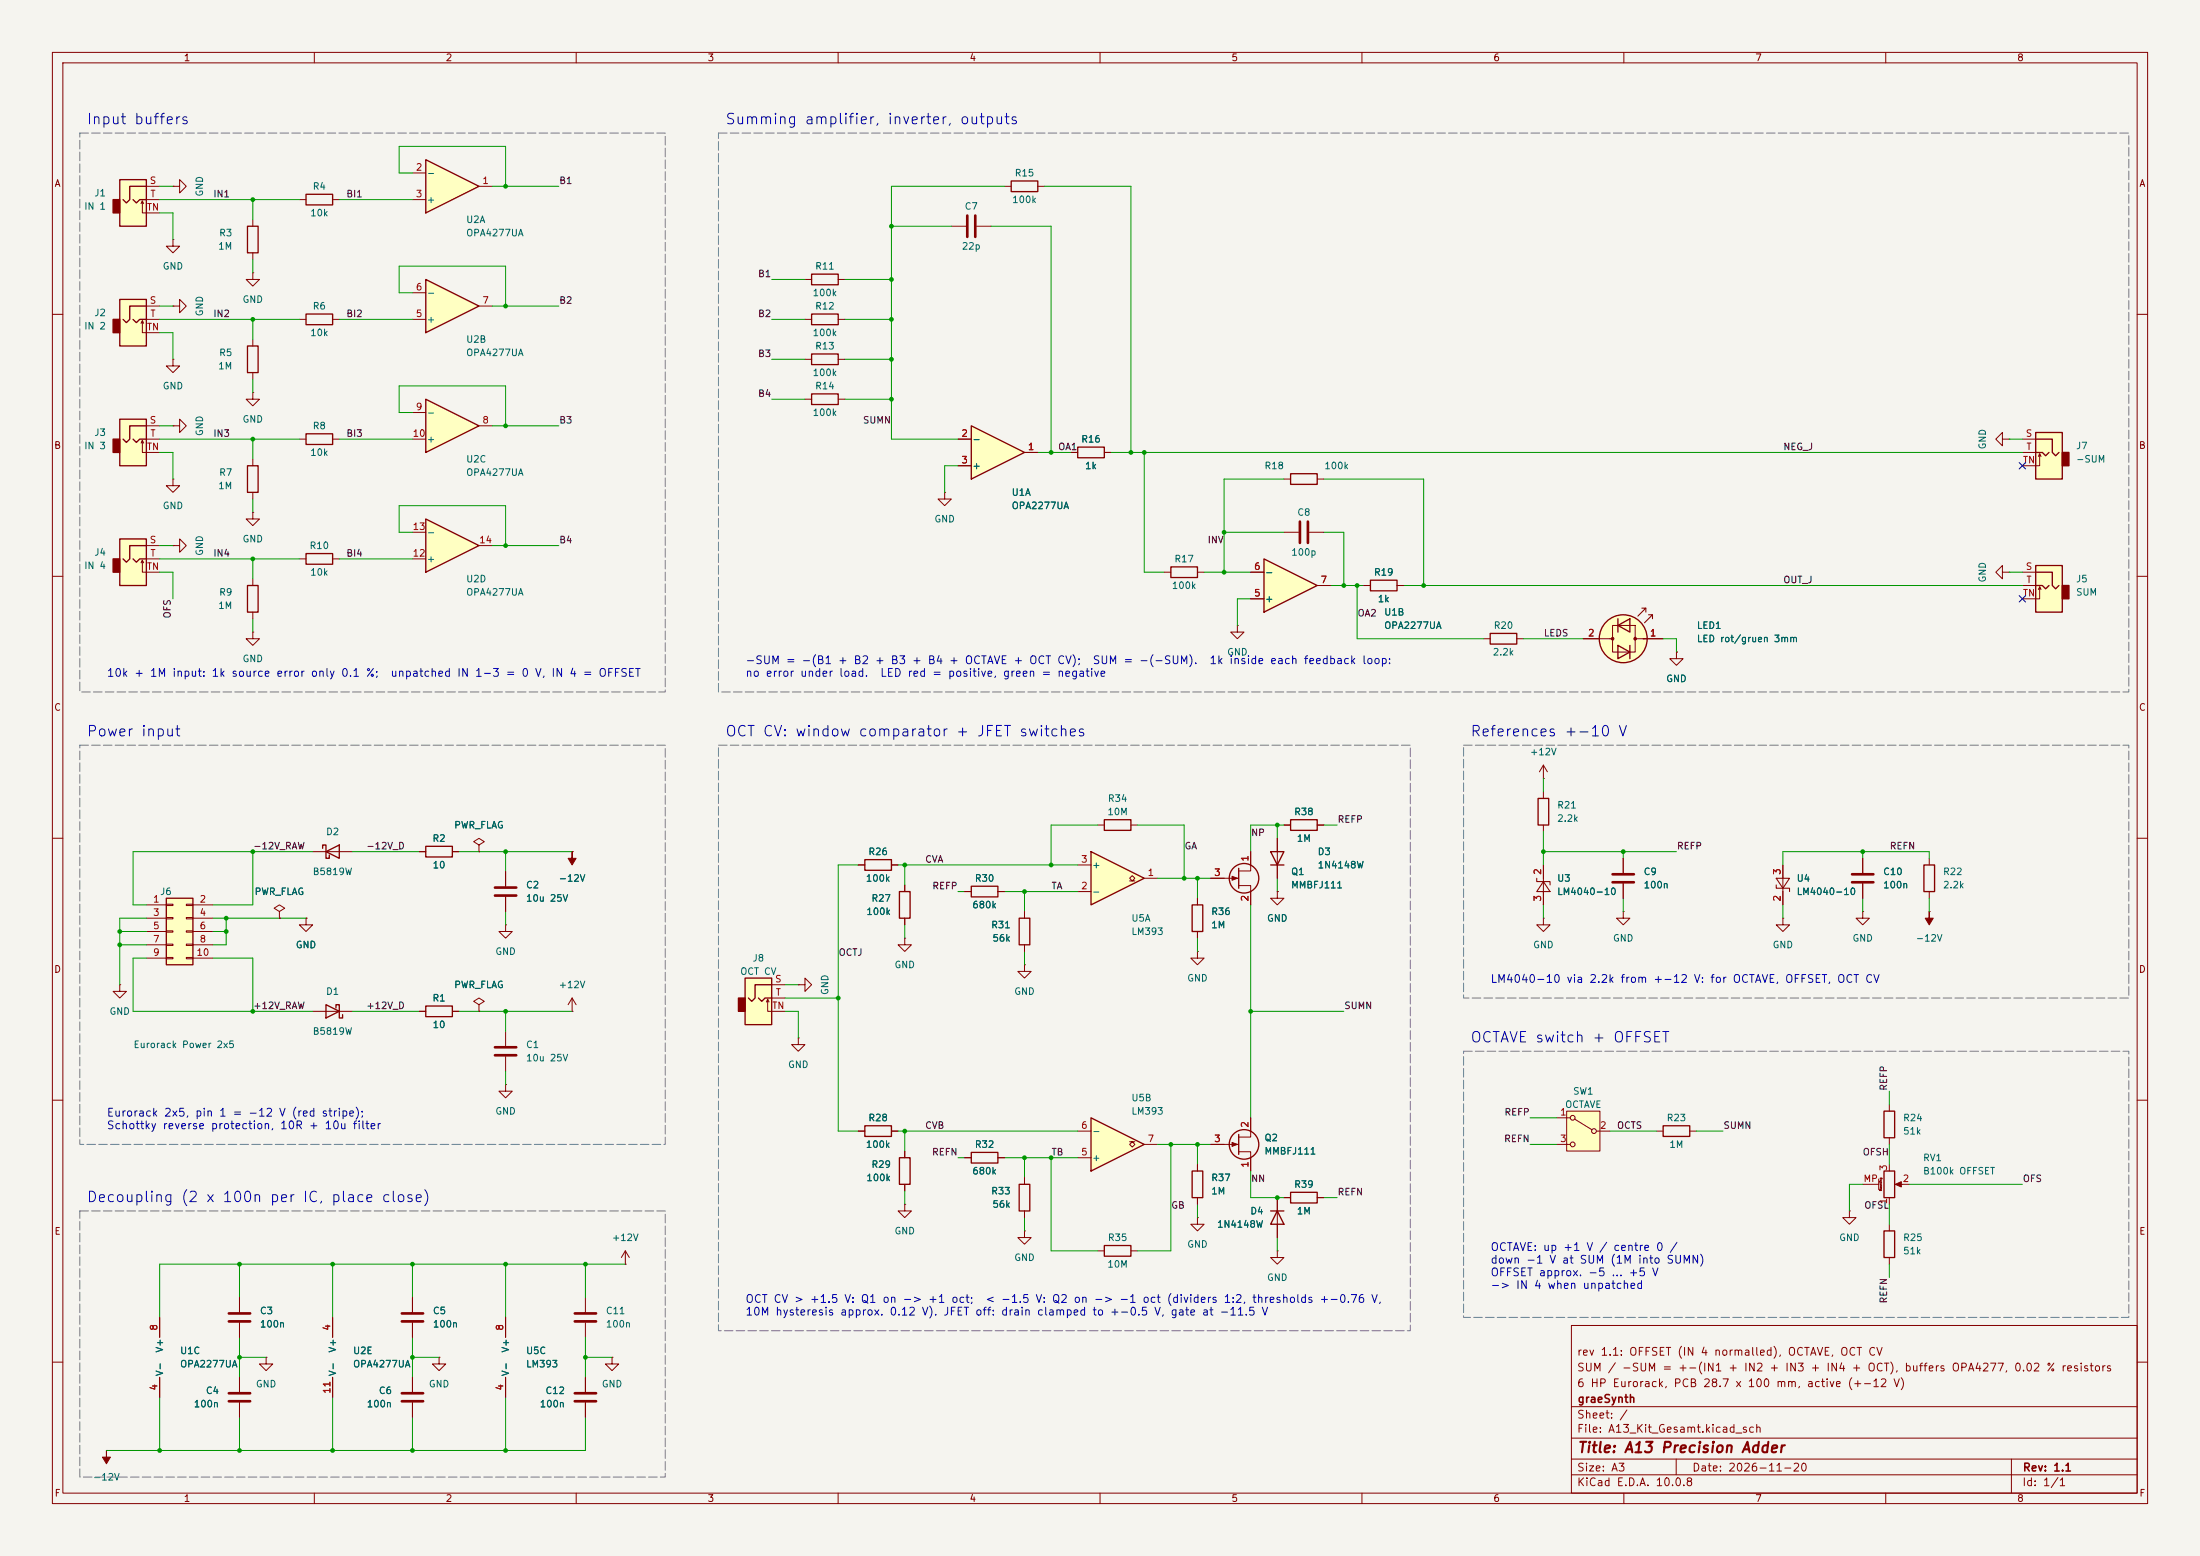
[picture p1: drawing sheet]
<svg xmlns="http://www.w3.org/2000/svg" width="420mm" height="297mm" viewBox="0 0 420 297" stroke-linecap="round" stroke-linejoin="round" font-family="sans-serif">
<path d="M0 0h420v297h-420z" fill="#f5f4ef" stroke="#f5f4ef" stroke-width=".19"/>
<g fill="none" stroke="#840000" stroke-width=".19">
<path d="M10 10h400v277h-400zM12 12h396v273h-396zM60 10v2M110 10v2M160 10v2M210 10v2M260 10v2M310 10v2M360 10v2M10 60h2M408 60h2M10 110h2"/>
<path d="M236.2 119.4v1.3h1.3l-1.3 1.2-1.3-1.2h1.3M236.2 119.4h.1M408 110h2M10 160h2M408 160h2M294.6 165.1v7.6M96.5 196.9v2.7M10 210h2M96.5 201.7v2.8M408 210h2M50.8 259.1v1.2h1.3l-1.3 1.3-1.3-1.3h1.3M50.8 259.1h.1"/>
<path d="M300 253h108v32h-108zM10 260h2M45.7 262.9v2.8M45.7 267.7v2.8M300 278.5h108M300 274.5h108M300 268.5h108M320 278.5v3M384 278.5v6.5M408 260h2M60 285v2M110 285v2"/>
<path d="M160 285v2M210 285v2M260 285v2M300 281.5h108M310 285v2M360 285v2"/>
</g>
<path d="M293.4 167.6v.7h2.5v.6M294.6 168.3l1.3 1.9h-2.5z" fill="none" stroke="#840000" stroke-width=".2"/>
<path d="M94.5 199.9h4.1M94.5 201.4h4.1M43.7 265.9h4.1M43.7 267.5h4.1" fill="none" stroke="#840000" stroke-width=".51"/>
<path d="M31.7 171.5h5.1v12.7h-5.1z" fill="#ffffc2"/>
<path d="M31.7 171.5h5.1v12.7h-5.1z" fill="none" stroke="#840000" stroke-width=".25"/>
<g fill="none" stroke="#840000" stroke-width=".19">
<path d="M27.9 172.7h3.8M27.9 175.3h3.8M27.9 177.8h3.8M31.7 172.6h1.3v.2h-1.3zM31.7 175.1h1.3v.3h-1.3zM31.7 177.7h1.3v.2h-1.3zM35.6 172.6h1.2v.2h-1.2zM35.6 175.1h1.2v.3h-1.2zM35.6 177.7h1.2v.2h-1.2zM36.8 172.7h3.8M36.8 175.3h3.8M36.8 177.8h3.8"/>
<path d="M27.9 180.3h3.8M27.9 182.9h3.8M31.7 180.2h1.3v.3h-1.3zM31.7 182.8h1.3v.2h-1.3zM35.6 180.2h1.2v.3h-1.2zM35.6 182.8h1.2v.2h-1.2zM36.8 180.3h3.8M36.8 182.9h3.8M109.2 193h.1M109.2 190.5l-.7 1.3M109.2 190.5l.8 1.3M109.2 190.5v2.5"/>
</g>
<path d="M241.3 106.7l10.2 5.1-10.2 5z" fill="#ffffc2"/>
<g fill="none" stroke="#840000" stroke-width=".25">
<path d="M205.7 85.3h5.1v2.1h-5.1zM246.4 90.4h5.1v2.1h-5.1zM223.5 108.2h5.1v2h-5.1zM241.3 106.7l10.2 5.1-10.2 5zM261.6 110.7h5.1v2.1h-5.1zM227.6 172.7h2v5.1h-2zM236.5 165.7v3.8M242.6 162.6h2.5l-1.3 2.5zM242.6 165.1h2.5M62.2 191.8l2.6 1.2-2.6 1.3zM64.1 192.4v-.6h.7v2.5h.6v-.6M81.3 192h5.1v2.1h-5.1z"/>
<path d="M236.5 216.5v3.8M227.6 223.5h2v5.1h-2z"/>
<circle cx="237.5" cy="167.6" r="2.82"/>
<circle cx="237.5" cy="218.4" r="2.82"/>
</g>
<g fill="none" stroke="#840000" stroke-width=".19">
<path d="M33 68.6v1.3h1.3l-1.3 1.2-1.3-1.2h1.3M33 68.6h.1M180.3 94v1.3h1.3l-1.3 1.2-1.2-1.2h1.2M180.3 94h.1M204.5 86.4h1.2M210.8 86.4h1.3M245.1 91.4h1.3M251.5 91.4h1.2M222.2 109.2h1.3M228.6 109.2h1.3M238.8 114.3h2.5M238.8 109.2h2.5"/>
<path d="M245.1 101.6h2.8M249.9 101.6h2.8M251.5 111.8h2.5M260.3 111.8h1.3M266.7 111.8h1.3M228.6 171.5v1.2M228.6 177.8v1.3M231.1 167.6h5.4M236.5 169h2.3v3.7M238.8 162.6v3.6h-2.3M243.8 170.2v1.3h1.3l-1.3 1.2-1.2-1.2h1.2M243.8 170.2h.1"/>
<path d="M243.8 160v7.6M22.9 188v1.2h1.2l-1.2 1.3-1.3-1.3h1.3M22.9 188h.1M59.7 193h7.6M80 193h1.3M86.4 193h1.2M91.4 191.8l1.1-.7-1.1-.6-1 .6 1 .7v1.2M91.4 193h.1M228.6 181.6v1.3h1.3l-1.3 1.3-1.3-1.3h1.3M228.6 181.6h.1M96.5 207v1.3h1.3l-1.3 1.3-1.3-1.3h1.3M96.5 207h.1"/>
<path d="M231.1 218.4h5.4M236.5 219.8h2.3v3.7M238.8 213.4v3.6h-2.3M228.6 232.4v1.3h1.3l-1.3 1.2-1.3-1.2h1.3M228.6 232.4h.1M228.6 222.2v1.3M228.6 228.6v1.3"/>
</g>
<path d="M248.2 99.6v4M249.7 99.6v4" fill="none" stroke="#840000" stroke-width=".51"/>
<g fill="#840000" stroke="#840000" stroke-width=".19">
<path d="M235.2 218.1l1 .3-1 .4z"/>
<path d="M235.2 167.3l1 .3-1 .4z"/>
</g>
<path d="M208.3 213.4l10.1 5-10.1 5.1z" fill="#ffffc2"/>
<path d="M208.3 213.4l10.1 5-10.1 5.1z" fill="none" stroke="#840000" stroke-width=".25"/>
<path d="M205.7 215.9h2.6M215.6 217.9h.6l-.6 .5 .6 .5 .5-.5-.5-.5h.5M218.4 218.4h2.6M205.7 221h2.6" fill="none" stroke="#840000" stroke-width=".19"/>
<path d="M208.3 162.6l10.1 5-10.1 5.1z" fill="#ffffc2"/>
<path d="M246.4 156.5h5.1v2h-5.1zM208.3 162.6l10.1 5-10.1 5.1zM246.4 227.6h5.1v2h-5.1z" fill="none" stroke="#840000" stroke-width=".25"/>
<path d="M245.1 157.5h1.3M251.5 157.5h1.2M205.7 170.2h2.6M205.7 165.1h2.6M215.6 168.1h.6l-.6-.5 .6-.5 .5 .5-.5 .5h.5M218.4 167.6h2.6M245.1 228.6h1.3M251.5 228.6h1.2" fill="none" stroke="#840000" stroke-width=".19"/>
<path d="M81.3 76.2l10.1 5.1-10.1 5.1z" fill="#ffffc2"/>
<path d="M47.2 66h2.1v5.1h-2.1zM81.3 76.2l10.1 5.1-10.1 5.1zM210.8 156.5h5.1v2h-5.1z" fill="none" stroke="#840000" stroke-width=".25"/>
<path d="M48.3 64.8v1.2M48.3 71.1v1.3M78.7 78.7h2.6M78.7 83.8h2.6M91.4 81.3h2.6M209.5 157.5h1.3M215.9 157.5h1.3M152.4 198.1v1.3h1.3l-1.3 1.3-1.3-1.3h1.3M152.4 198.1h.1" fill="none" stroke="#840000" stroke-width=".19"/>
<path d="M142.2 186.7h5.1v8.9h-5.1z" fill="#ffffc2"/>
<path d="M141 190.5h1.2v2.5h-1.2z" fill="#840000" stroke="#840000" stroke-width=".25"/>
<path d="M61.6 161.9v-.6h.6v2.5h.7v-.6M62.2 162.6l2.6-1.3v2.5zM367.3 165.1h2v5.1h-2zM142.2 186.7h5.1v8.9h-5.1zM144.8 190.5l.6 .6 .6-.6h1.3M147.3 188h-3.2v2.5l-.6 .6-.6-.6M165.1 214.9h5.1v2h-5.1zM185.4 220h5.1v2h-5.1zM171.7 221h2v5.1h-2z" fill="none" stroke="#840000" stroke-width=".25"/>
<g fill="none" stroke="#840000" stroke-width=".19">
<path d="M48.3 74.9v1.3h1.2l-1.2 1.3-1.3-1.3h1.3M48.3 74.9h.1M53.3 174l1.1-.6-1.1-.7-1 .7 1 .6v1.3M53.3 175.3h.1M59.7 162.6h7.6M294.6 175.3v1.2h1.3l-1.3 1.3-1.2-1.3h1.2M294.6 175.3h.1M309.9 174v1.3h1.2l-1.2 1.2-1.3-1.2h1.3M309.9 174h.1M340.4 175.3v1.2h1.2l-1.2 1.3-1.3-1.3h1.3M340.4 175.3h.1M355.6 174v1.3h1.3l-1.3 1.2-1.3-1.2h1.3"/>
<path d="M355.6 174h.1M368.3 174h.1M368.3 163.8v1.3M368.3 170.2v1.3M146.3 191.3l.3-.5v2.2h3.3M146.6 190.8l.2 .5M147.3 188h2.6M147.3 190.5h2.6M163.8 215.9h1.3M170.2 215.9h1.2M172.7 219.7v1.3M172.7 226.1v1.2"/>
<path d="M184.1 221h1.3M190.5 221h1.3"/>
</g>
<path d="M368.3 174v1.3h.8l-.8 1.2-.8-1.2h.8z" fill="#840000" stroke="#840000" stroke-width=".19"/>
<path d="M299.1 212.1h6.3v7.6h-6.3z" fill="#ffffc2"/>
<g fill="none" stroke="#840000" stroke-width=".19">
<path d="M33 104.1h1.3v-1.2l1.3 1.2-1.3 1.3v-1.3M33 104.1h.1M91.4 161.3l1.1-.6-1.1-.7-1 .7 1 .6v1.3M91.4 162.6h.1M96.5 176.5v1.3h1.3l-1.3 1.3-1.3-1.3h1.3M96.5 176.5h.1M297.2 213.4h2.5M297.2 218.4h2.5M299.1 212.1h6.3v7.6h-6.3zM300.6 213.6l3.3 2M304.8 215.9h2.5M172.7 229.9v1.2h1.3l-1.3 1.3-1.3-1.3h1.3"/>
<path d="M172.7 229.9h.1M195.6 224.8v1.3M195.6 231.1v1.3"/>
<circle cx="300.2" cy="213.4" r=".46"/>
<circle cx="300.2" cy="218.4" r=".46"/>
<circle cx="304.3" cy="215.9" r=".46"/>
</g>
<path d="M194.6 226.1h2v5h-2z" fill="none" stroke="#840000" stroke-width=".25"/>
<path d="M81.3 99.1l10.1 5-10.1 5.1z" fill="#ffffc2"/>
<g fill="none" stroke="#840000" stroke-width=".25">
<path d="M47.2 88.9h2.1v5.1h-2.1zM81.3 99.1l10.1 5-10.1 5.1zM58.4 105.7h5.1v2h-5.1zM284.5 120.9h5.1v2h-5.1zM81.3 161.5h5.1v2.1h-5.1zM165.1 164.1h5.1v2h-5.1zM171.7 170.2h2v5.1h-2zM185.4 169.2h5.1v2h-5.1zM194.6 175.3h2v5h-2zM317.5 214.9h5.1v2h-5.1zM359.7 212.1h2v5.1h-2zM210.8 237.7h5.1v2.1h-5.1z"/>
<path d="M242.6 231.1h2.5M243.8 231.1l1.3 2.6h-2.5zM359.7 234.9h2v5.1h-2zM359.7 223.5h2v5.1h-2z"/>
</g>
<g fill="none" stroke="#840000" stroke-width=".19">
<path d="M48.3 97.8v1.3h1.2l-1.2 1.2-1.3-1.2h1.3M48.3 97.8h.1M48.3 87.6v1.3M48.3 94v1.3M382.3 83.8v-1.2l-1.3 1.2 1.3 1.3v-1.3h1.2M383.5 83.8h.1M57.1 106.7h1.3M63.5 106.7h1.3M78.7 106.7h2.6M78.7 101.6h2.6M91.4 104.1h2.6M382.3 109.2v-1.2l-1.3 1.2 1.3 1.3v-1.3h1.2"/>
<path d="M383.5 109.2h.1M283.2 121.9h1.3M289.6 121.9h1.2M80 162.6h1.3M86.4 162.6h1.2M96.5 166.4v2.8M96.5 171.2v2.8M109.2 162.6h.1M163.8 165.1h1.3M170.2 165.1h1.2M172.7 179.1v1.2h1.3l-1.3 1.3-1.3-1.3h1.3M172.7 179.1h.1"/>
<path d="M172.7 168.9v1.3M172.7 175.3v1.2M184.1 170.2h1.3M190.5 170.2h1.3M195.6 174v1.3M152.4 188h1.3v-1.3l1.2 1.3-1.2 1.2v-1.2M152.4 188h.1M195.6 184.2v1.2h1.2l-1.2 1.3-1.3-1.3h1.3M195.6 184.2h.1M195.6 180.3v1.3M316.2 215.9h1.3M322.6 215.9h1.2"/>
<path d="M360.7 210.8v1.3M360.7 217.2v1.2M119.4 238.8l-.8 1.2M119.4 238.8l.7 1.2M119.4 238.8v2.5M195.6 234.9v1.3h1.2l-1.2 1.3-1.3-1.3h1.3M195.6 234.9h.1M209.5 238.8h1.3M215.9 238.8h1.3M243.8 238.8v1.2h1.3l-1.3 1.3-1.2-1.3h1.2M243.8 238.8h.1M243.8 228.6v7.6"/>
<path d="M353.1 231.1v1.3h1.2l-1.2 1.3-1.3-1.3h1.3M353.1 231.1h.1M355.6 226.1h3M358.6 225v2.1M360.7 222.2v1.3M360.7 228.6v1.3M360.7 233.7v1.2M362.2 226.1h2.3M30.5 251.5v3.8M78.7 247.6v2.8M78.7 252.5v2.8M83.8 259.1v1.2h1.3l-1.3 1.3-1.3-1.3h1.3"/>
<path d="M83.8 259.1h.1M96.5 251.5v3.8M111.8 247.6v2.8M111.8 252.5v2.8M116.8 259.1v1.2h1.3l-1.3 1.3-1.2-1.3h1.2M116.8 259.1h.1M119.4 241.3h.1M360.7 240v1.3M20.3 276.9h.1M30.5 262.9v3.8M78.7 262.9v2.8M78.7 267.7v2.8"/>
<path d="M96.5 262.9v3.8M111.8 262.9v2.8M111.8 267.7v2.8"/>
</g>
<path d="M94.5 170.9h4.1M94.5 169.4h4.1M76.7 250.7h4.1M76.7 252.2h4.1M109.7 250.7h4.1M109.7 252.2h4.1M76.7 265.9h4.1M76.7 267.5h4.1M109.7 265.9h4.1M109.7 267.5h4.1" fill="none" stroke="#840000" stroke-width=".51"/>
<g fill="#840000" stroke="#840000" stroke-width=".19">
<path d="M361.8 226.1l1.2-.5v1z"/>
<path d="M20.3 276.9v1.2h.8l-.8 1.3-.7-1.3h.7z"/>
<path d="M109.2 162.6v1.2h.8l-.8 1.3-.7-1.3h.7z"/>
</g>
<path d="M388.6 108h5.1v8.8h-5.1z" fill="#ffffc2"/>
<path d="M393.7 111.8h1.3v2.5h-1.3z" fill="#840000" stroke="#840000" stroke-width=".25"/>
<path d="M388.6 108h5.1v8.8h-5.1zM388.6 111.8h1.3l.6 .6 .7-.6M388.6 109.2h3.2v2.6l.6 .6 .7-.6" fill="none" stroke="#840000" stroke-width=".25"/>
<path d="M386.1 109.2h2.5M386.1 111.8h2.5M389.4 112l-.3 .5M389.6 112.5l-.2-.5v2.3h-3.3" fill="none" stroke="#840000" stroke-width=".19"/>
<path d="M388.6 82.6h5.1v8.8h-5.1z" fill="#ffffc2"/>
<path d="M393.7 86.4h1.3v2.5h-1.3z" fill="#840000" stroke="#840000" stroke-width=".25"/>
<path d="M388.6 82.6h5.1v8.8h-5.1zM388.6 86.4h1.3l.6 .6 .7-.6M388.6 83.8h3.2v2.6l.6 .6 .7-.6" fill="none" stroke="#840000" stroke-width=".25"/>
<path d="M386.1 83.8h2.5M386.1 86.4h2.5M389.4 86.6l-.3 .5M389.6 87.1l-.2-.5v2.3h-3.3M320 124.5v1.2h1.3l-1.3 1.3-1.2-1.3h1.2M320 124.5h.1" fill="none" stroke="#840000" stroke-width=".19"/>
<circle cx="309.9" cy="121.9" r="4.6" fill="#ffffc2"/>
<path d="M307.8 119.4h4.4v5.1h-4.4zM302.3 121.9h5.5M313.7 121.9h3.8" fill="none" stroke="#840000" stroke-width=".19"/>
<g fill="#840000" stroke="#840000" stroke-width=".19">
<path d="M312.2 121.9h1.7z"/>
<circle cx="307.8" cy="121.9" r=".25"/>
<circle cx="312.2" cy="121.9" r=".25"/>
</g>
<g fill="none" stroke="#840000" stroke-width=".25">
<path d="M308.9 119.4l2.2-1.3v2.6zM308.9 118.1v2.6M308.9 123.2l2.2 1.3-2.2 1.2zM311.1 123.2v2.5"/>
<circle cx="309.9" cy="121.9" r="4.6"/>
</g>
<path d="M313.4 116.1h.8l-1.5 1.5M314.2 116.1v.7M314.7 117.3h.8l-1.6 1.6M315.5 117.3v.8" fill="none" stroke="#840000" stroke-width=".2"/>
<path d="M22.9 57.2h5v8.8h-5z" fill="#ffffc2"/>
<path d="M21.6 61h1.3v2.5h-1.3z" fill="#840000" stroke="#840000" stroke-width=".25"/>
<path d="M22.9 57.2h5v8.8h-5zM27.9 58.4h-3.1v2.6l-.7 .6-.6-.6M25.4 61l.6 .6 .7-.6h1.2" fill="none" stroke="#840000" stroke-width=".25"/>
<path d="M27.9 58.4h2.6M26.9 61.7l.3-.5v2.3h3.3M27.2 61.2l.2 .5M27.9 61h2.6" fill="none" stroke="#840000" stroke-width=".19"/>
<path d="M22.9 34.3h5v8.9h-5z" fill="#ffffc2"/>
<path d="M21.6 38.1h1.3v2.5h-1.3z" fill="#840000" stroke="#840000" stroke-width=".25"/>
<path d="M22.9 34.3h5v8.9h-5zM25.4 38.1l.6 .6 .7-.6h1.2M27.9 35.6h-3.1v2.5l-.7 .6-.6-.6" fill="none" stroke="#840000" stroke-width=".25"/>
<path d="M26.9 38.9l.3-.5v2.2h3.3M27.2 38.4l.2 .5M27.9 35.6h2.6M27.9 38.1h2.6" fill="none" stroke="#840000" stroke-width=".19"/>
<path d="M185.4 81.3l10.2 5.1-10.2 5z" fill="#ffffc2"/>
<path d="M193 34.5h5.1v2.1h-5.1zM154.9 59.9h5.1v2.1h-5.1zM154.9 52.3h5.1v2.1h-5.1zM154.9 75.2h5.1v2h-5.1zM154.9 67.6h5.1v2h-5.1zM58.4 82.8h5.1v2h-5.1zM185.4 81.3l10.2 5.1-10.2 5zM47.2 111.8h2.1v5h-2.1zM293.6 152.4h2.1v5.1h-2.1z" fill="none" stroke="#840000" stroke-width=".25"/>
<g fill="none" stroke="#840000" stroke-width=".19">
<path d="M191.8 35.6h1.2M198.1 35.6h1.3M33 45.7v1.3h1.3l-1.3 1.3-1.3-1.3h1.3M33 45.7h.1M33 58.4h1.3v-1.2l1.3 1.2-1.3 1.3v-1.3M33 58.4h.1M48.3 52.1v1.2h1.2l-1.2 1.3-1.3-1.3h1.3M48.3 52.1h.1M153.7 53.3h1.2M160 53.3h1.3M181.6 43.2h2.8M186.4 43.2h2.8"/>
<path d="M153.7 76.2h1.2M153.7 68.6h1.2M153.7 61h1.2M160 76.2h1.3M160 68.6h1.3M160 61h1.3M33 91.4v1.3h1.3l-1.3 1.3-1.3-1.3h1.3M33 91.4h.1M33 81.3h1.3v-1.3l1.3 1.3-1.3 1.3v-1.3M33 81.3h.1M57.1 83.8h1.3M63.5 83.8h1.3"/>
<path d="M182.9 83.8h2.5M182.9 88.9h2.5M195.6 86.4h2.5M48.3 110.5v1.3M48.3 116.8v1.3M48.3 120.7v1.2h1.2l-1.2 1.3-1.3-1.3h1.3M48.3 120.7h.1M294.6 148.6h.1M294.6 146.1l-.7 1.2M294.6 146.1l.8 1.2M294.6 146.1v2.5M294.6 151.1v1.3"/>
<path d="M294.6 157.5v1.3M58.4 175.3v1.2h1.3l-1.3 1.3-1.3-1.3h1.3M58.4 175.3h.1M309.9 163.8v2.8M309.9 168.7v2.8"/>
</g>
<path d="M184.7 41.1v4.1M186.2 41.1v4.1M307.8 166.9h4.1M307.8 168.4h4.1" fill="none" stroke="#840000" stroke-width=".51"/>
<path d="M22.9 102.9h5v8.9h-5z" fill="#ffffc2"/>
<path d="M21.6 106.7h1.3v2.5h-1.3z" fill="#840000" stroke="#840000" stroke-width=".25"/>
<path d="M22.9 102.9h5v8.9h-5zM25.4 106.7l.6 .6 .7-.6h1.2M27.9 104.1h-3.1v2.6l-.7 .6-.6-.6" fill="none" stroke="#840000" stroke-width=".25"/>
<path d="M26.9 107.4l.3-.5v2.3h3.3M27.2 106.9l.2 .5M27.9 104.1h2.6M27.9 106.7h2.6" fill="none" stroke="#840000" stroke-width=".19"/>
<path d="M22.9 80h5v8.9h-5z" fill="#ffffc2"/>
<path d="M21.6 83.8h1.3v2.6h-1.3z" fill="#840000" stroke="#840000" stroke-width=".25"/>
<path d="M22.9 80h5v8.9h-5zM25.4 83.8l.6 .7 .7-.7h1.2M27.9 81.3h-3.1v2.5l-.7 .7-.6-.7" fill="none" stroke="#840000" stroke-width=".25"/>
<path d="M26.9 84.6l.3-.5v2.3h3.3M27.2 84.1l.2 .5M27.9 81.3h2.6M27.9 83.8h2.6" fill="none" stroke="#840000" stroke-width=".19"/>
<path d="M81.3 53.3l10.1 5.1-10.1 5.1z" fill="#ffffc2"/>
<path d="M81.3 53.3l10.1 5.1-10.1 5.1z" fill="none" stroke="#840000" stroke-width=".25"/>
<path d="M33 35.6h1.3v-1.3l1.3 1.3-1.3 1.2v-1.2M33 35.6h.1M78.7 55.9h2.6M91.4 58.4h2.6M78.7 61h2.6" fill="none" stroke="#840000" stroke-width=".19"/>
<path d="M81.3 30.5l10.1 5.1-10.1 5z" fill="#ffffc2"/>
<path d="M58.4 37.1h5.1v2h-5.1zM81.3 30.5l10.1 5.1-10.1 5zM47.2 43.2h2.1v5.1h-2.1zM58.4 59.9h5.1v2.1h-5.1z" fill="none" stroke="#840000" stroke-width=".25"/>
<g fill="none" stroke="#840000" stroke-width=".19">
<path d="M57.1 38.1h1.3M63.5 38.1h1.3M78.7 33h2.6M78.7 38.1h2.6M91.4 35.6h2.6M48.3 41.9v1.3M48.3 48.3v1.2M57.1 61h1.3M63.5 61h1.3M182.9 83.8h2.5M182.9 88.9h2.5M195.6 86.4h2.5"/>
<path d="M204.5 86.4h1.2M210.8 86.4h1.3M238.8 114.3h2.5M238.8 109.2h2.5M251.5 111.8h2.5M260.3 111.8h1.3M266.7 111.8h1.3M302.3 121.9h3M313.7 121.9h3.8M320 124.5h.1M245.1 157.5h1.3M251.5 157.5h1.2"/>
<path d="M53.3 175.3h.1M58.4 175.3h.1M80 162.6h1.3M86.4 162.6h1.2M91.4 162.6h.1M96.5 166.4v2.8M96.5 171.2v2.8M109.2 162.6h.1M163.8 165.1h1.3M170.2 165.1h1.2M172.7 168.9v1.3M172.7 175.3v1.2"/>
<path d="M184.1 170.2h1.3M190.5 170.2h1.3M195.6 174v1.3M228.6 171.5v1.2M228.6 177.8v1.3M231.1 167.6h2.6M238.8 162.6v2.5M238.8 170.2v2.5M243.8 170.2h.1M243.8 160v2.6M243.8 165.1v2.5M294.6 165.1v2.5"/>
<path d="M294.6 170.2v2.5M309.9 163.8v2.8M309.9 168.7v2.8M340.4 165.1v7.6M355.6 163.8v2.8M355.6 168.7v2.8M80 193h1.3M86.4 193h1.2M91.4 193h.1M195.6 180.3v1.3M163.8 215.9h1.3M170.2 215.9h1.2"/>
<path d="M172.7 219.7v1.3M231.1 218.4h2.6M238.8 213.4v2.5M172.7 226.1v1.2M184.1 221h1.3M190.5 221h1.3M195.6 224.8v1.3M195.6 231.1v1.3M228.6 222.2v1.3M228.6 228.6v1.3M238.8 221v2.5M243.8 228.6v2.5"/>
<path d="M243.8 233.7v2.5M245.1 228.6h1.3M251.5 228.6h1.2M30.5 251.5v3.8M45.7 247.6v2.8M45.7 252.5v2.8M63.5 251.5v3.8M78.7 247.6v2.8M78.7 252.5v2.8M96.5 251.5v3.8M30.5 262.9v3.8M45.7 262.9v2.8"/>
<path d="M45.7 267.7v2.8M63.5 262.9v3.8M78.7 262.9v2.8M78.7 267.7v2.8M96.5 262.9v3.8M111.8 262.9v2.8M111.8 267.7v2.8"/>
</g>
<path d="M339.1 167.6h2.5l-1.2 1.9zM339.1 168.9v.6h2.5v.7" fill="none" stroke="#840000" stroke-width=".2"/>
<path d="M353.6 168.4h4M353.6 166.9h4M43.7 250.7h4.1M43.7 252.2h4.1" fill="none" stroke="#840000" stroke-width=".51"/>
<g fill="none" stroke="#009600" stroke-width=".19">
<path d="M30.5 35.6h2.5M30.5 38.1h26.6M48.3 38.1v3.8M64.8 38.1h13.9M78.7 33h-2.5v-5.1h20.3v7.7M94 35.6h12.7M191.8 35.6h-21.6v48.2h12.7M199.4 35.6h16.5v50.8M30.5 40.6h2.5v5.1M30.5 58.4h2.5M48.3 49.5v2.6M78.7 55.9h-2.5v-5.1h20.3v7.6"/>
<path d="M94 58.4h12.7M147.3 53.3h6.4M161.3 53.3h8.9M170.2 43.2h11.4M189.2 43.2h11.5v43.2M30.5 63.5h2.5v5.1M30.5 61h26.6M48.3 61v3.8M48.3 72.4v2.5M64.8 61h13.9M78.7 78.7h-2.5v-5h20.3v7.6M147.3 61h6.4"/>
<path d="M147.3 68.6h6.4M147.3 76.2h6.4M161.3 61h8.9M161.3 68.6h8.9M161.3 76.2h8.9M30.5 86.4h2.5v5M30.5 83.8h26.6M30.5 81.3h2.5M48.3 83.8v3.8M48.3 95.3v2.5M64.8 83.8h13.9M94 81.3h12.7"/>
<path d="M182.9 88.9h-2.6v5.1M198.1 86.4h6.4M212.1 86.4h174M218.4 86.4v22.8h3.8M245.1 91.4h-11.4v17.8M252.7 91.4h19.1v20.4M383.5 83.8h2.6M30.5 109.2h2.5v5.1M30.5 104.1h2.5M30.5 106.7h26.6M48.3 106.7v3.8M48.3 118.1v2.6"/>
<path d="M64.8 106.7h13.9M78.7 101.6h-2.5v-5.1h20.3v7.6M94 104.1h12.7M229.9 109.2h8.9M233.7 101.6h11.4M238.8 114.3h-2.6v5.1M252.7 101.6h3.8v10.2M254 111.8h6.3M259.1 111.8v10.1h24.1M268 111.8h118.1M383.5 109.2h2.6M290.8 121.9h11.5"/>
<path d="M317.5 121.9h2.5v2.6M209.5 157.5h-8.8v7.6M217.2 157.5h8.9v10.1M243.8 157.5v2.5M245.1 157.5h-6.3v5.1M252.7 157.5h2.6M294.6 148.6v2.5M294.6 158.8v6.3M22.9 177.8h5M27.9 175.3h-5v12.7M40.6 175.3h17.8M40.6 177.8h2.6"/>
<path d="M43.2 175.3v5h-2.6M48.3 162.6v10.1h-7.7M59.7 162.6h-34.3v10.1h2.5M67.3 162.6h12.7M87.6 162.6h21.6M96.5 162.6v3.8M96.5 174v2.5M163.8 165.1h-3.8v50.8h3.8M171.4 165.1h34.3M172.7 165.1v3.8M172.7 176.5v2.6M182.9 170.2h1.2"/>
<path d="M191.8 170.2h13.9M195.6 170.2v3.8M221 167.6h10.1M228.6 167.6v3.9M228.6 179.1v2.5M238.8 172.7v40.7M243.8 167.6v2.6M294.6 172.7v2.6M294.6 162.6h25.4M309.9 162.6v1.2M309.9 171.5v2.5M340.4 172.7v2.6"/>
<path d="M355.6 162.6v1.2M355.6 171.5v2.5M368.3 163.8v-1.2h-27.9v2.5M368.3 171.5v2.5M22.9 180.3h5M27.9 182.9h-2.5v10.1h34.3M40.6 182.9h7.7v10.1M67.3 193h12.7M87.6 193h21.6M96.5 193v3.9M149.9 193h2.5v5.1M149.9 188h2.5"/>
<path d="M149.9 190.5h10.1M195.6 181.6v2.6M238.8 193h17.7M96.5 204.5v2.5M171.4 215.9h34.3M172.7 215.9v3.8M221 218.4h10.1M223.5 218.4v20.4h-6.3M228.6 218.4v3.8M292.1 213.4h5.1M292.1 218.4h5.1M307.3 215.9h8.9"/>
<path d="M323.8 215.9h5.1M360.7 208.3v2.5M360.7 218.4v3.8M172.7 227.3v2.6M182.9 221h1.2M191.8 221h13.9M195.6 221v3.8M195.6 232.4v2.5M200.7 221v17.8h8.8M228.6 229.9v2.5M238.8 223.5v5.1h6.3M243.8 236.2v2.6"/>
<path d="M252.7 228.6h2.6M355.6 226.1h-2.5v5M360.7 229.9v3.8M364.5 226.1h21.6M45.7 241.3v6.3M45.7 255.3v7.6M45.7 259.1h5.1M63.5 241.3v10.2M78.7 259.1h5.1M78.7 241.3v6.3M78.7 255.3v7.6M96.5 241.3v10.2"/>
<path d="M111.8 259.1h5M111.8 241.3v6.3M111.8 255.3v7.6M119.4 241.3h-88.9v10.2M360.7 241.3v2.5M30.5 266.7v10.2M45.7 270.5v6.4M63.5 266.7v10.2M78.7 270.5v6.4M96.5 266.7v10.2M111.8 270.5v6.4h-91.5"/>
</g>
<path d="M385.5 88.3l1.2 1.2M386.7 88.3l-1.2 1.2M385.5 113.7l1.2 1.2M386.7 113.7l-1.2 1.2" fill="none" stroke="#000084" stroke-width=".19"/>
<path d="M15.2 25.4h111.8v106.7h-111.8zM137.2 25.4h269.2v106.7h-269.2zM15.2 142.2h111.8v76.2h-111.8zM137.2 142.2h132v111.8h-132zM279.4 142.2h127v48.3h-127zM279.4 200.7h127v50.8h-127zM15.2 231.1h111.8v50.8h-111.8z" fill="none" stroke="#787878" stroke-width=".19" stroke-dasharray="1.6 .6"/>
<g fill="#009600">
<circle cx="259.1" cy="111.8" r=".46"/>
<circle cx="218.4" cy="86.4" r=".46"/>
<circle cx="256.5" cy="111.8" r=".46"/>
<circle cx="233.7" cy="101.6" r=".46"/>
<circle cx="233.7" cy="109.2" r=".46"/>
<circle cx="215.9" cy="86.4" r=".46"/>
<circle cx="200.7" cy="86.4" r=".46"/>
<circle cx="170.2" cy="43.2" r=".46"/>
<circle cx="170.2" cy="53.3" r=".46"/>
<circle cx="170.2" cy="61" r=".46"/>
<circle cx="170.2" cy="68.6" r=".46"/>
<circle cx="170.2" cy="76.2" r=".46"/>
<circle cx="294.6" cy="162.6" r=".46"/>
<circle cx="309.9" cy="162.6" r=".46"/>
<circle cx="355.6" cy="162.6" r=".46"/>
<circle cx="271.8" cy="111.8" r=".46"/>
<circle cx="48.3" cy="83.8" r=".46"/>
<circle cx="48.3" cy="61" r=".46"/>
<circle cx="48.3" cy="38.1" r=".46"/>
<circle cx="96.5" cy="35.6" r=".46"/>
<circle cx="96.5" cy="58.4" r=".46"/>
<circle cx="96.5" cy="81.3" r=".46"/>
<circle cx="96.5" cy="104.1" r=".46"/>
<circle cx="48.3" cy="106.7" r=".46"/>
<circle cx="22.9" cy="177.8" r=".46"/>
<circle cx="22.9" cy="180.3" r=".46"/>
<circle cx="43.2" cy="177.8" r=".46"/>
<circle cx="43.2" cy="175.3" r=".46"/>
<circle cx="96.5" cy="162.6" r=".46"/>
<circle cx="48.3" cy="162.6" r=".46"/>
<circle cx="63.5" cy="276.9" r=".46"/>
<circle cx="78.7" cy="276.9" r=".46"/>
<circle cx="96.5" cy="276.9" r=".46"/>
<circle cx="111.8" cy="259.1" r=".46"/>
<circle cx="45.7" cy="241.3" r=".46"/>
<circle cx="63.5" cy="241.3" r=".46"/>
<circle cx="96.5" cy="241.3" r=".46"/>
<circle cx="111.8" cy="241.3" r=".46"/>
<circle cx="160" cy="190.5" r=".46"/>
<circle cx="200.7" cy="165.1" r=".46"/>
<circle cx="172.7" cy="165.1" r=".46"/>
<circle cx="195.6" cy="170.2" r=".46"/>
<circle cx="172.7" cy="215.9" r=".46"/>
<circle cx="243.8" cy="228.6" r=".46"/>
<circle cx="195.6" cy="221" r=".46"/>
<circle cx="200.7" cy="221" r=".46"/>
<circle cx="223.5" cy="218.4" r=".46"/>
<circle cx="226.1" cy="167.6" r=".46"/>
<circle cx="228.6" cy="167.6" r=".46"/>
<circle cx="228.6" cy="218.4" r=".46"/>
<circle cx="238.8" cy="193" r=".46"/>
<circle cx="243.8" cy="157.5" r=".46"/>
<circle cx="48.3" cy="193" r=".46"/>
<circle cx="96.5" cy="193" r=".46"/>
<circle cx="45.7" cy="276.9" r=".46"/>
<circle cx="78.7" cy="241.3" r=".46"/>
<circle cx="78.7" cy="259.1" r=".46"/>
<circle cx="45.7" cy="259.1" r=".46"/>
<circle cx="30.5" cy="276.9" r=".46"/>
</g>
<g font-size="2" fill="#0000c2">
<text x="16.4" y="24.2">Input buffers</text>
<text x="138.3" y="24.2">Summing amplifier, inverter, outputs</text>
<text x="16.4" y="141.1">Power input</text>
<text x="138.3" y="141.1">OCT CV: window comparator + JFET switches</text>
<text x="280.6" y="141.1">References +-10 V</text>
<text x="280.6" y="199.5">OCTAVE switch + OFFSET</text>
<text x="16.4" y="230">Decoupling (2 x 100n per IC, place close)</text>
</g>
<text font-size="2" fill="#840000" x="301" y="277.8">Title: A13 Precision Adder</text>
<g font-size="1.5" fill="#0000c2">
<text x="20.3" y="129.6">10k + 1M input: 1k source error only 0.1 %;</text>
<text x="74.4" y="129.6">unpatched IN 1-3 = 0 V, IN 4 = OFFSET</text>
<text x="142.2" y="127.1">-SUM = -(B1 + B2 + B3 + B4 + OCTAVE + OCT CV);</text>
<text x="142.2" y="129.6">no error under load.</text>
<text x="167.9" y="129.6">LED red = positive, green = negative</text>
<text x="208.5" y="127.1">SUM = -(-SUM).</text>
<text x="230.8" y="127.1">1k inside each feedback loop:</text>
<text x="284.4" y="188">LM4040-10 via 2.2k from +-12 V: for OCTAVE, OFFSET, OCT CV</text>
<text x="20.3" y="213.5">Eurorack 2x5, pin 1 = -12 V (red stripe);</text>
<text x="20.3" y="215.9">Schottky reverse protection, 10R + 10u filter</text>
<text x="284.4" y="239.1">OCTAVE: up +1 V / centre 0 /</text>
<text x="284.4" y="241.6">down -1 V at SUM (1M into SUMN)</text>
<text x="284.4" y="244">OFFSET approx. -5 ... +5 V</text>
<text x="142.2" y="249.1">OCT CV &gt; +1.5 V: Q1 on -&gt; +1 oct;</text>
<text x="142.2" y="251.5">10M hysteresis approx. 0.12 V). JFET off: drain clamped to +-0.5 V, gate at -11.5 V</text>
<text x="188" y="249.1">&lt; -1.5 V: Q2 on -&gt; -1 oct (dividers 1:2, thresholds +-0.76 V,</text>
<text x="284.4" y="246.4">-&gt; IN 4 when unpatched</text>
</g>
<g font-size="1.5" fill="#840000">
<text x="300.9" y="262.1">SUM / -SUM = +-(IN1 + IN2 + IN3 + IN4 + OCT), buffers OPA4277, 0.02 % resistors</text>
<text x="300.9" y="259.1">rev 1.1: OFFSET (IN 4 normalled), OCTAVE, OCT CV</text>
<text x="300.9" y="265.1">6 HP Eurorack, PCB 28.7 x 100 mm, active (+-12 V)</text>
<text x="301" y="268.1">graeSynth</text>
<text x="300.9" y="273.8">File: A13_Kit_Gesamt.kicad_sch</text>
<text x="300.9" y="271.1">Sheet: /</text>
<text x="300.9" y="281.2">Size: A3</text>
<text x="322.9" y="281.2">Date: 2026-11-20</text>
<text x="386" y="281.2">Rev: 1.1</text>
<text x="300.9" y="284">KiCad E.D.A. 10.0.8</text>
<text x="385.9" y="284">Id: 1/1</text>
</g>
<g font-size="1.3" fill="#840000">
<text x="35" y="12">1</text>
<text x="85" y="12">2</text>
<text x="135" y="12">3</text>
<text x="185" y="12">4</text>
<text x="235" y="12">5</text>
<text x="285" y="12">6</text>
<text x="335" y="12">7</text>
<text x="385" y="12">8</text>
<text x="10.3" y="36">A</text>
<text x="408.3" y="36">A</text>
<text x="10.2" y="86">B</text>
<text x="408.2" y="86">B</text>
<text x="10.2" y="136">C</text>
<text x="408.2" y="136">C</text>
<text x="10.2" y="186">D</text>
<text x="408.2" y="186">D</text>
<text x="10.3" y="236">E</text>
<text x="408.3" y="236">E</text>
<text x="10.3" y="286">F</text>
<text x="35" y="287">1</text>
<text x="85" y="287">2</text>
<text x="135" y="287">3</text>
<text x="185" y="287">4</text>
<text x="235" y="287">5</text>
<text x="285" y="287">6</text>
<text x="335" y="287">7</text>
<text x="385" y="287">8</text>
<text x="408.3" y="286">F</text>
</g>
<g font-size="1.3" fill="#a90000">
<text x="28.5" y="35.4">S</text>
<text x="79.3" y="32.9">2</text>
<text x="92" y="35.4">1</text>
<text x="27.9" y="40.5">TN</text>
<text x="28.6" y="38">T</text>
<text x="79.3" y="38">3</text>
<text x="28.5" y="58.3">S</text>
<text x="79.3" y="55.7">6</text>
<text x="92" y="58.3">7</text>
<text x="27.9" y="63.4">TN</text>
<text x="28.6" y="60.8">T</text>
<text x="79.3" y="60.8">5</text>
<text x="28.5" y="81.1">S</text>
<text x="28.6" y="83.7">T</text>
<text x="78.7" y="83.7">10</text>
<text x="79.3" y="78.6">9</text>
<text x="92" y="81.1">8</text>
<text x="183.4" y="83.7">2</text>
<text x="386.6" y="83.7">S</text>
<text x="27.9" y="86.2">TN</text>
<text x="183.4" y="88.8">3</text>
<text x="196.1" y="86.2">1</text>
<text x="386.1" y="88.8">TN</text>
<text x="386.7" y="86.2">T</text>
<text x="78.7" y="101.5">13</text>
<text x="28.5" y="104">S</text>
<text x="28.6" y="106.5">T</text>
<text x="78.7" y="106.5">12</text>
<text x="91.4" y="104">14</text>
<text x="27.9" y="109.1">TN</text>
<text x="239.3" y="109.1">6</text>
<text x="252" y="111.6">7</text>
<text x="386.6" y="109.1">S</text>
<text x="386.7" y="111.6">T</text>
<text x="239.3" y="114.2">5</text>
<text x="386.1" y="114.2">TN</text>
<text x="303.1" y="121.8">2</text>
<text x="314.9" y="121.8">1</text>
<text x="206.3" y="165">3</text>
<text x="219" y="167.5">1</text>
<text x="231.7" y="167.5">3</text>
<text x="238.6" y="164.6" transform="rotate(-90 238.6 164.6)">1</text>
<text x="294.5" y="167.1" transform="rotate(-90 294.5 167.1)">2</text>
<text x="340.2" y="167.1" transform="rotate(-90 340.2 167.1)">3</text>
<text x="29.1" y="172.6">1</text>
<text x="38" y="172.6">2</text>
<text x="206.3" y="170">2</text>
<text x="238.6" y="172.2" transform="rotate(-90 238.6 172.2)">2</text>
<text x="294.5" y="172.2" transform="rotate(-90 294.5 172.2)">3</text>
<text x="340.2" y="172.2" transform="rotate(-90 340.2 172.2)">2</text>
<text x="29.1" y="175.1">3</text>
<text x="29.1" y="177.7">5</text>
<text x="38" y="175.1">4</text>
<text x="38" y="177.7">6</text>
<text x="29.1" y="180.2">7</text>
<text x="29.1" y="182.7">9</text>
<text x="37.4" y="182.7">10</text>
<text x="38" y="180.2">8</text>
<text x="147.9" y="187.8">S</text>
<text x="148" y="190.4">T</text>
<text x="147.3" y="192.9">TN</text>
<text x="206.3" y="215.8">6</text>
<text x="238.6" y="215.4" transform="rotate(-90 238.6 215.4)">2</text>
<text x="297.7" y="213.2">1</text>
<text x="305.3" y="215.8">2</text>
<text x="206.3" y="220.8">5</text>
<text x="219" y="218.3">7</text>
<text x="231.7" y="218.3">3</text>
<text x="297.7" y="218.3">3</text>
<text x="238.6" y="223" transform="rotate(-90 238.6 223)">1</text>
<text x="355.6" y="225.9">MP</text>
<text x="360.5" y="223.6" transform="rotate(-90 360.5 223.6)">3</text>
<text x="363.1" y="225.9">2</text>
<text x="360.5" y="230" transform="rotate(-90 360.5 230)">1</text>
<text x="30.3" y="254.1" transform="rotate(-90 30.3 254.1)">8</text>
<text x="63.4" y="254.1" transform="rotate(-90 63.4 254.1)">4</text>
<text x="96.4" y="254.1" transform="rotate(-90 96.4 254.1)">8</text>
<text x="30.3" y="265.5" transform="rotate(-90 30.3 265.5)">4</text>
<text x="63.4" y="266.1" transform="rotate(-90 63.4 266.1)">11</text>
<text x="96.4" y="265.5" transform="rotate(-90 96.4 265.5)">4</text>
</g>
<g font-size="1.3" fill="#006464">
<text x="81.4" y="34">-</text>
<text x="193.6" y="34">R15</text>
<text x="16" y="40.3">IN 1</text>
<text x="17.9" y="37.8">J1</text>
<text x="39.1" y="37.6" transform="rotate(-90 39.1 37.6)">GND</text>
<text x="59.1" y="41.6">10k</text>
<text x="59.6" y="36.5">R4</text>
<text x="81.4" y="39.1">+</text>
<text x="184.1" y="40.3">C7</text>
<text x="193.1" y="39.1">100k</text>
<text x="41.6" y="48">1M</text>
<text x="41.7" y="45.4">R3</text>
<text x="88.9" y="42.9">U2A</text>
<text x="88.9" y="45.4">OPA4277UA</text>
<text x="183.5" y="48">22p</text>
<text x="31" y="51.8">GND</text>
<text x="155.5" y="51.8">R11</text>
<text x="46.2" y="58.1">GND</text>
<text x="59.6" y="59.4">R6</text>
<text x="81.4" y="56.8">-</text>
<text x="155" y="56.8">100k</text>
<text x="155.5" y="59.4">R12</text>
<text x="16" y="63.2">IN 2</text>
<text x="17.9" y="60.7">J2</text>
<text x="39.1" y="60.5" transform="rotate(-90 39.1 60.5)">GND</text>
<text x="59.1" y="64.5">10k</text>
<text x="81.4" y="61.9">+</text>
<text x="88.9" y="65.7">U2B</text>
<text x="155" y="64.5">100k</text>
<text x="41.6" y="70.8">1M</text>
<text x="41.7" y="68.3">R5</text>
<text x="88.9" y="68.3">OPA4277UA</text>
<text x="155.5" y="67">R13</text>
<text x="31" y="74.6">GND</text>
<text x="155" y="72.1">100k</text>
<text x="155.5" y="74.6">R14</text>
<text x="17.9" y="83.5">J3</text>
<text x="39.1" y="83.3" transform="rotate(-90 39.1 83.3)">GND</text>
<text x="46.2" y="81">GND</text>
<text x="59.6" y="82.2">R8</text>
<text x="81.4" y="79.7">-</text>
<text x="155" y="79.7">100k</text>
<text x="16" y="86.1">IN 3</text>
<text x="59.1" y="87.3">10k</text>
<text x="81.4" y="84.8">+</text>
<text x="88.9" y="88.6">U2C</text>
<text x="185.5" y="84.8">-</text>
<text x="185.5" y="89.9">+</text>
<text x="206.3" y="84.8">R16</text>
<text x="207" y="89.9">1k</text>
<text x="241.3" y="89.9">R18</text>
<text x="252.7" y="89.9">100k</text>
<text x="379.4" y="85.9" transform="rotate(-90 379.4 85.9)">GND</text>
<text x="396.2" y="86.1">J7</text>
<text x="396.2" y="88.6">-SUM</text>
<text x="41.6" y="93.7">1M</text>
<text x="41.7" y="91.1">R7</text>
<text x="88.9" y="91.1">OPA4277UA</text>
<text x="193" y="94.9">U1A</text>
<text x="31" y="97.5">GND</text>
<text x="178.3" y="100">GND</text>
<text x="193" y="97.5">OPA2277UA</text>
<text x="247.6" y="98.8">C8</text>
<text x="17.9" y="106.4">J4</text>
<text x="39.1" y="106.2" transform="rotate(-90 39.1 106.2)">GND</text>
<text x="46.2" y="103.8">GND</text>
<text x="59" y="105.1">R10</text>
<text x="81.4" y="107.6">+</text>
<text x="81.4" y="102.6">-</text>
<text x="224.1" y="107.6">R17</text>
<text x="246.4" y="106.4">100p</text>
<text x="16" y="108.9">IN 4</text>
<text x="41.7" y="114">R9</text>
<text x="59.1" y="110.2">10k</text>
<text x="88.9" y="111.5">U2D</text>
<text x="88.9" y="114">OPA4277UA</text>
<text x="223.6" y="112.7">100k</text>
<text x="241.4" y="110.2">-</text>
<text x="262.2" y="110.2">R19</text>
<text x="379.4" y="111.3" transform="rotate(-90 379.4 111.3)">GND</text>
<text x="396.2" y="111.5">J5</text>
<text x="396.2" y="114">SUM</text>
<text x="41.6" y="116.5">1M</text>
<text x="241.4" y="115.3">+</text>
<text x="262.9" y="115.3">1k</text>
<text x="264.1" y="117.8">U1B</text>
<text x="234.2" y="125.4">GND</text>
<text x="264.1" y="120.3">OPA2277UA</text>
<text x="284.9" y="125.4">2.2k</text>
<text x="285" y="120.3">R20</text>
<text x="323.8" y="120.3">LED1</text>
<text x="323.8" y="122.9">LED rot/gruen 3mm</text>
<text x="46.2" y="126.7">GND</text>
<text x="318" y="130.5">GND</text>
<text x="292" y="144.5">+12V</text>
<text x="211.3" y="155.9">10M</text>
<text x="211.4" y="153.4">R34</text>
<text x="246.9" y="155.9">R38</text>
<text x="297.2" y="154.6">R21</text>
<text x="62.1" y="159.7">D2</text>
<text x="82.5" y="161">R2</text>
<text x="86.6" y="158.4">PWR_FLAG</text>
<text x="247.5" y="161">1M</text>
<text x="297.2" y="157.2">2.2k</text>
<text x="59.6" y="167.3">B5819W</text>
<text x="82.5" y="166.1">10</text>
<text x="165.7" y="163.5">R26</text>
<text x="208.4" y="166.1">+</text>
<text x="246.4" y="167.3">Q1</text>
<text x="251.4" y="163.5">D3</text>
<text x="251.4" y="166.1">1N4148W</text>
<text x="313.7" y="167.3">C9</text>
<text x="359.4" y="167.3">C10</text>
<text x="370.8" y="167.3">R22</text>
<text x="30.5" y="171.1">J6</text>
<text x="48.5" y="171.1">PWR_FLAG</text>
<text x="100.3" y="169.9">C2</text>
<text x="100.3" y="172.4">10u 25V</text>
<text x="106.6" y="168.6">-12V</text>
<text x="165.2" y="168.6">100k</text>
<text x="166.3" y="172.4">R27</text>
<text x="185.5" y="173.7">680k</text>
<text x="186" y="168.6">R30</text>
<text x="208.4" y="171.1">-</text>
<text x="246.4" y="169.9">MMBFJ111</text>
<text x="297.2" y="168.6">U3</text>
<text x="297.2" y="171.1">LM4040-10</text>
<text x="313.7" y="169.9">100n</text>
<text x="342.9" y="168.6">U4</text>
<text x="342.9" y="171.1">LM4040-10</text>
<text x="359.4" y="169.9">100n</text>
<text x="370.8" y="169.9">2.2k</text>
<text x="165.3" y="175">100k</text>
<text x="189.1" y="177.5">R31</text>
<text x="215.9" y="176.2">U5A</text>
<text x="215.9" y="178.8">LM393</text>
<text x="231.1" y="175">R36</text>
<text x="231.1" y="177.5">1M</text>
<text x="241.8" y="176.2">GND</text>
<text x="56.4" y="181.3">GND</text>
<text x="94.5" y="182.6">GND</text>
<text x="143.6" y="183.8">J8</text>
<text x="170.7" y="185.1">GND</text>
<text x="189.4" y="180">56k</text>
<text x="292.6" y="181.3">GND</text>
<text x="307.8" y="180">GND</text>
<text x="338.3" y="181.3">GND</text>
<text x="353.5" y="180">GND</text>
<text x="365.6" y="180">-12V</text>
<text x="62.1" y="190.2">D1</text>
<text x="82.5" y="191.5">R1</text>
<text x="86.6" y="188.9">PWR_FLAG</text>
<text x="106.6" y="188.9">+12V</text>
<text x="141.2" y="186.4">OCT CV</text>
<text x="158.4" y="190" transform="rotate(-90 158.4 190)">GND</text>
<text x="193.5" y="190.2">GND</text>
<text x="226.5" y="187.7">GND</text>
<text x="20.8" y="194">GND</text>
<text x="59.6" y="197.8">B5819W</text>
<text x="82.5" y="196.5">10</text>
<text x="25.4" y="200.4">Eurorack Power 2x5</text>
<text x="100.3" y="200.4">C1</text>
<text x="100.3" y="202.9">10u 25V</text>
<text x="150.3" y="204.2">GND</text>
<text x="300.2" y="209.2">SW1</text>
<text x="94.5" y="213.1">GND</text>
<text x="165.7" y="214.3">R28</text>
<text x="215.9" y="210.5">U5B</text>
<text x="215.9" y="213.1">LM393</text>
<text x="298.7" y="211.8">OCTAVE</text>
<text x="318.1" y="214.3">R23</text>
<text x="363.2" y="214.3">R24</text>
<text x="165.2" y="219.4">100k</text>
<text x="186" y="219.4">R32</text>
<text x="208.4" y="221.9">+</text>
<text x="208.4" y="216.9">-</text>
<text x="241.3" y="218.1">Q2</text>
<text x="241.3" y="220.7">MMBFJ111</text>
<text x="318.6" y="219.4">1M</text>
<text x="363.2" y="216.9">51k</text>
<text x="367" y="221.9">RV1</text>
<text x="165.3" y="225.8">100k</text>
<text x="166.3" y="223.2">R29</text>
<text x="185.5" y="224.5">680k</text>
<text x="231.1" y="225.8">R37</text>
<text x="246.9" y="227">R39</text>
<text x="367" y="224.5">B100k OFFSET</text>
<text x="189.1" y="228.3">R33</text>
<text x="189.4" y="230.8">56k</text>
<text x="231.1" y="228.3">1M</text>
<text x="238.6" y="232.1">D4</text>
<text x="247.5" y="232.1">1M</text>
<text x="116.7" y="237.2">+12V</text>
<text x="170.7" y="235.9">GND</text>
<text x="211.4" y="237.2">R35</text>
<text x="226.5" y="238.5">GND</text>
<text x="232.2" y="234.6">1N4148W</text>
<text x="351" y="237.2">GND</text>
<text x="363.2" y="237.2">R25</text>
<text x="363.2" y="239.7">51k</text>
<text x="193.5" y="241">GND</text>
<text x="211.3" y="242.3">10M</text>
<text x="241.8" y="244.8">GND</text>
<text x="49.5" y="251.2">C3</text>
<text x="82.5" y="251.2">C5</text>
<text x="115.6" y="251.2">C11</text>
<text x="49.5" y="253.7">100n</text>
<text x="82.5" y="253.7">100n</text>
<text x="115.6" y="253.7">100n</text>
<text x="31.4" y="262.8" transform="rotate(-90 31.4 262.8)">V-</text>
<text x="31.4" y="258.3" transform="rotate(-90 31.4 258.3)">V+</text>
<text x="34.3" y="258.8">U1C</text>
<text x="34.3" y="261.3">OPA2277UA</text>
<text x="64.5" y="262.8" transform="rotate(-90 64.5 262.8)">V-</text>
<text x="64.5" y="258.3" transform="rotate(-90 64.5 258.3)">V+</text>
<text x="67.3" y="258.8">U2E</text>
<text x="67.3" y="261.3">OPA4277UA</text>
<text x="97.5" y="262.8" transform="rotate(-90 97.5 262.8)">V-</text>
<text x="97.5" y="258.3" transform="rotate(-90 97.5 258.3)">V+</text>
<text x="100.3" y="258.8">U5C</text>
<text x="100.3" y="261.3">LM393</text>
<text x="36.9" y="268.9">100n</text>
<text x="39.2" y="266.4">C4</text>
<text x="48.7" y="265.1">GND</text>
<text x="69.9" y="268.9">100n</text>
<text x="72.2" y="266.4">C6</text>
<text x="81.8" y="265.1">GND</text>
<text x="102.9" y="268.9">100n</text>
<text x="104" y="266.4">C12</text>
<text x="114.8" y="265.1">GND</text>
<text x="17.7" y="282.9">-12V</text>
</g>
<g font-size="1.3" fill="#0f0f0f">
<text x="106.7" y="35.4">B1</text>
<text x="40.6" y="38">IN1</text>
<text x="66" y="38">BI1</text>
<text x="144.6" y="53.2">B1</text>
<text x="106.7" y="58.3">B2</text>
<text x="40.6" y="60.8">IN2</text>
<text x="66" y="60.8">BI2</text>
<text x="144.6" y="60.8">B2</text>
<text x="144.6" y="68.5">B3</text>
<text x="144.6" y="76.1">B4</text>
<text x="40.6" y="83.7">IN3</text>
<text x="66" y="83.7">BI3</text>
<text x="106.7" y="81.2">B3</text>
<text x="164.6" y="81.2">SUMN</text>
<text x="201.9" y="86.2">OA1</text>
<text x="340.3" y="86.2">NEG_J</text>
<text x="40.6" y="106.6">IN4</text>
<text x="66" y="106.6">BI4</text>
<text x="106.7" y="104">B4</text>
<text x="230.4" y="104">INV</text>
<text x="340.3" y="111.6">OUT_J</text>
<text x="32.9" y="118.2" transform="rotate(-90 32.9 118.2)">OFS</text>
<text x="259.1" y="118">OA2</text>
<text x="294.6" y="121.8">LEDS</text>
<text x="238.7" y="159.9">NP</text>
<text x="255.2" y="157.4">REFP</text>
<text x="48.2" y="162.4">-12V_RAW</text>
<text x="69.8" y="162.4">-12V_D</text>
<text x="176.5" y="165">CVA</text>
<text x="226" y="162.4">GA</text>
<text x="320" y="162.4">REFP</text>
<text x="360.7" y="162.4">REFN</text>
<text x="177.9" y="170.1">REFP</text>
<text x="200.6" y="170.1">TA</text>
<text x="160" y="182.8">OCTJ</text>
<text x="48.2" y="192.9">+12V_RAW</text>
<text x="69.8" y="192.9">+12V_D</text>
<text x="256.5" y="192.9">SUMN</text>
<text x="360.6" y="208.3" transform="rotate(-90 360.6 208.3)">REFP</text>
<text x="176.5" y="215.8">CVB</text>
<text x="287.1" y="213.2">REFP</text>
<text x="308.6" y="215.8">OCTS</text>
<text x="328.9" y="215.8">SUMN</text>
<text x="177.8" y="220.9">REFN</text>
<text x="200.6" y="220.9">TB</text>
<text x="287" y="218.3">REFN</text>
<text x="355.5" y="220.9">OFSH</text>
<text x="238.7" y="225.9">NN</text>
<text x="386.1" y="225.9">OFS</text>
<text x="223.5" y="231">GB</text>
<text x="255.2" y="228.5">REFN</text>
<text x="355.8" y="231">OFSL</text>
<text x="360.6" y="248.9" transform="rotate(-90 360.6 248.9)">REFN</text>
</g>
<text font-size=".4" fill="#840000" x="359.3" y="227.4" transform="rotate(-90 359.3 227.4)">Mounting</text>
</svg>
